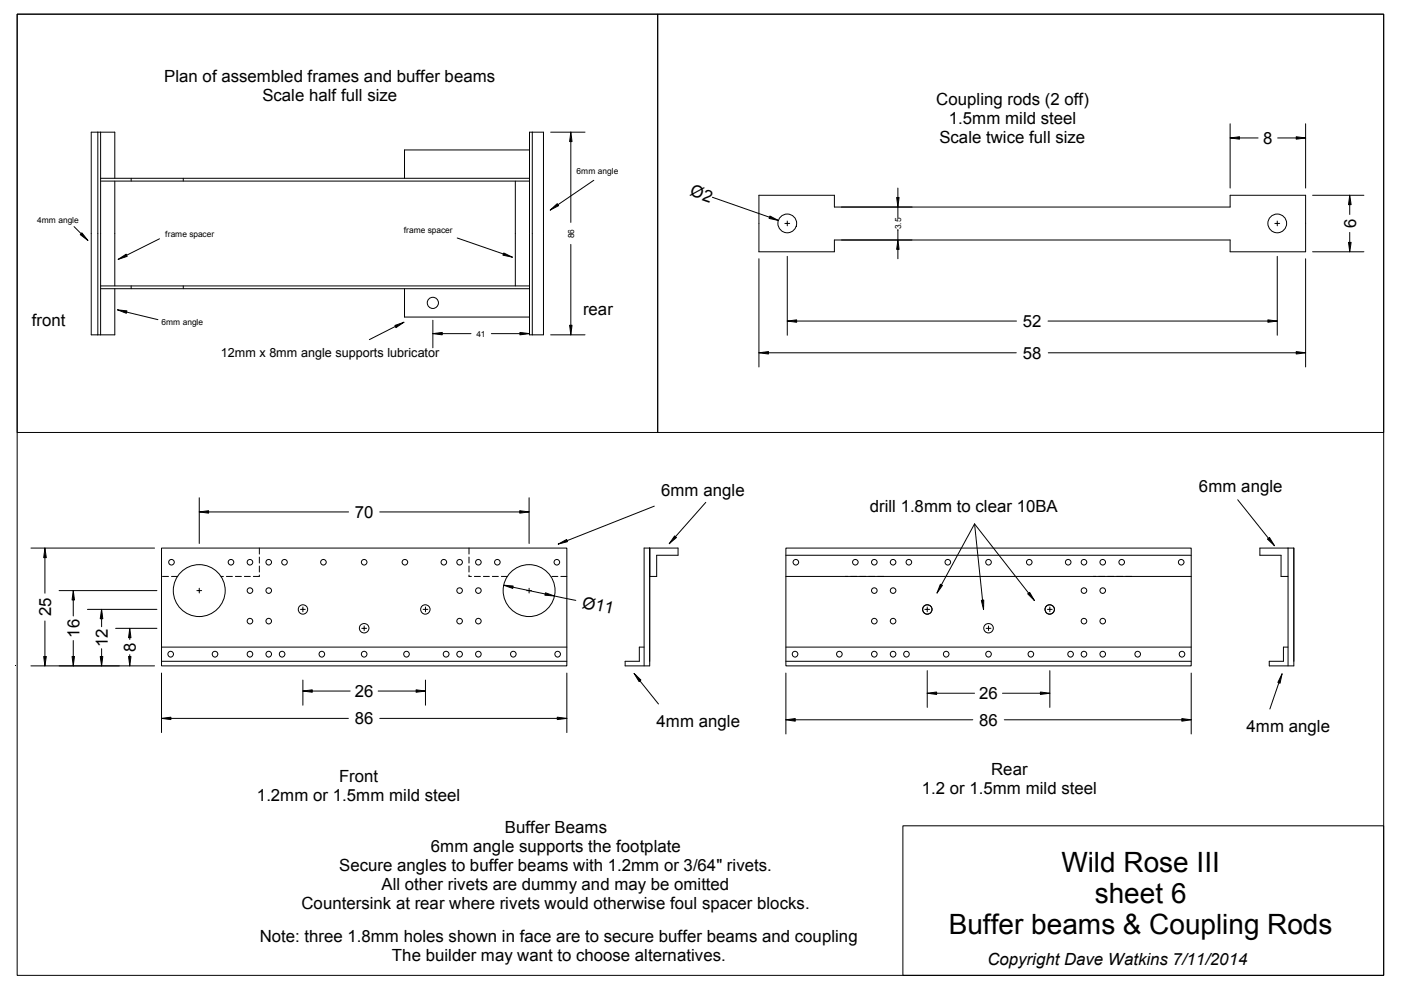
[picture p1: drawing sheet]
<svg xmlns="http://www.w3.org/2000/svg" width="297mm" height="210mm" viewBox="0 0 297 210" stroke-linecap="round" stroke-linejoin="round" font-family="sans-serif">
<g fill="none" stroke="#000" stroke-width=".21">
<path d="M3.6 3h289.8v203.8h-289.8zM3.6 3h135.8v88.7h-135.8zM139.4 3h154v88.7h-154zM20.7 28v43M21.3 28v43M21.3 38.4h91M21.3 37.8h91M24.3 37.8v-9.8h-5v43h5v-9.8M24.3 38.4v22.2M27.8 37.8v.6M38.9 37.8v.6M109.3 38.4v22.2"/>
<path d="M112.3 28h2.9v43h-2.9zM112.3 31.8h-26.5v6M112.9 28v43M116.8 28h7.2M121 28l.3 2h-.5zM121 30v17.2M125.9 38.2l-7.6 5.2M190.4 39.9v2M260.8 29.3l2-.3v.5zM260.8 26.2v13.7M262.8 29.3h3.9M270.9 29.3h3.9"/>
<path d="M274.8 29l2 .3-2 .2zM276.8 26.2v13.7M15.7 48l1.5 1.5M17.4 49.4l1.2 1.6-1.6-1.3zM25.1 55l1.7-1.1 .2 .5zM33.8 50.6l-6.9 3.5M96.9 50.5l9.8 3.3M106.8 53.6l1.8 .9-2-.4zM116.7 44.5l1.4-1.3 .3 .4zM121 51.8v17.2M151 41.8l12.1 4.3M160.9 41.4h16v2.5h83.9v-2.5h16v12h-16v-2.5h-83.9v2.5h-16z"/>
<path d="M160.9 54.9v22.9M163.2 45.8l1.8 .9-1.9-.4zM166.4 47.4h1M166.9 46.9v1M166.9 54.4v16.7M190.1 41.9h.5l-.2 2zM190.4 50.9l.2 2h-.5zM190.4 43.9v2.2M190.4 48.6v2.3M190.4 52.9v2M270.3 47.4h1M270.8 46.9v1"/>
<path d="M270.8 54.4v16.7M276.8 54.9v22.9M278.3 41.4h10.9M278.3 53.4h10.9M285.9 51.4h.6l-.3 2zM286.2 41.4l.3 2h-.6zM286.2 43.4v2.1M286.2 49.3v2.1M21.3 60.6h91M21.3 61.2h91M24.9 65.7l2 .2-.1 .5zM26.8 66.2l6.7 1.6"/>
<path d="M27.8 60.6v.6M38.9 60.6v.6M83.7 69l1.9-.7-1.7 1.2zM83.8 69.2l-5.5 2.8M85.8 61.2v6h26.5M91.8 70.7l2-.2v.5zM91.8 67.9v5.8M93.8 70.7h6.1M104.2 70.7h6M110.2 70.5l2.1 .2-2.1 .3zM116.8 71h7.2M120.8 69h.5l-.3 2z"/>
<path d="M160.9 74.8l2-.3v.6zM162.9 74.8h52.6M166.9 68.1l2-.3v.5zM168.9 68.1h46.6M222.2 68.1h46.6M222.2 74.8h52.6M268.8 67.8l2 .3-2 .2zM274.8 74.5l2 .3-2 .3zM6.6 116.2h26.2M9.5 116.2l.3 2h-.5zM9.5 118.2v7.6M34.2 116.2h86v25h-86z"/>
<path d="M42.2 108.5l2-.2v.5zM42.2 105.5v9.7M44.2 108.5h29.7M55 116.2v1.3M55 118.1v1.3M80.5 108.5h29.7M99.4 116.2v1.3M99.4 118.1v1.3M110.2 108.3l2 .2-2 .3zM112.2 105.5v9.7M118.4 115.4l1.7-1 .2 .5zM137.7 116.2v25h-5.2v-1h3v-3h1.1"/>
<path d="M138.7 107.3l-18.5 7.3M143 113.6l.4 .4-1.5 1.3zM149.6 106.5l-6.4 7.3M166.6 116.2h86v25h-86zM166.6 117.7h86M206.6 111.1l-7 12.9M206.6 111.1l1.7 16.2M206.6 111.1l11.5 14.7M262.4 106l6.5 8.1M268.7 114.3l.5-.3 1 1.7zM273.1 116.2v25M9.3 139.2h.5l-.3 2z"/>
<path d="M9.5 131.7v7.5M12.5 125.2h20.8M15.3 139.2h.5l-.3 2zM15.5 125.2l.3 2h-.5zM15.5 127.2v3.4M15.5 135.8v3.4M18.5 129.2h14.8M21.2 139.2h.6l-.3 2zM21.5 129.2l.3 2h-.6zM21.5 131.2v1.7M21.5 137.5v1.7M24.5 133.2h8.8"/>
<path d="M27.3 139.2h.5l-.3 2zM27.5 133.2l.3 2h-.5zM27.5 135.2v.4M27.5 138.8v.4M34.2 137.2h86M34.5 122.2h1.2M36.4 122.2h1.2M41.7 125.2h1.1M42.2 124.7v1M46.9 122.2h.5M48 122.2h1.3M49.9 122.2h1.3"/>
<path d="M51.8 122.2h1.3M55 121.9v.3h-1.3M55 120v1.3M63.7 129.2h1M64.2 128.7v1M76.7 133.2h1M77.2 132.7v1M89.7 129.2h1M90.2 128.7v1M99.4 121.9v.3h.5M99.4 120v1.3M100.6 122.2h1.3"/>
<path d="M102.5 122.2h1.3M104.4 122.2h1.3M106.3 122.2h1.3M106.8 124.1l2 .1-.1 .6zM108.8 124.5l6.8 1.4M111.7 125.2h1M112.2 124.7v1M115.7 125.7l1.9 .7-2.1-.2zM117 122.2h1.3M117.6 126.4l4.5 .9M118.9 122.2h1.3M137.7 122.2h1.5v-4.5h4.6v-1.5h-7.2v25"/>
<path d="M166.6 137.2h86M166.6 122.2h86M196.1 129.2h1M196.6 128.7v1M199.4 123.9l.4 .2-1.1 1.6zM208.1 127.3l.5-.1-.1 2zM209.1 133.2h1M209.6 132.7v1M217.9 125.9l.4-.3 1 1.7zM222.1 129.2h1M222.6 128.7v1M273.1 122.2h-1.5v-4.5h-4.5v-1.5h7.2v25h-5.2v-1h3v-3h1"/>
<path d="M6.6 141.2h26.2M34.2 152.3l2-.2v.5zM34.2 140.2h86M34.2 142.7v12.6M36.2 152.3h37.7M64.2 146.5l2-.2v.5zM64.2 144.2v5.3M66.2 146.5h8M80.2 146.5h8M80.5 152.3h37.6M88.2 146.3l2 .2-2 .3zM90.2 144.2v5.3"/>
<path d="M118.1 152.1l2.1 .2-2.1 .3zM120.2 142.7v12.6M134.4 142.8l1.5 1.4-.4 .3zM135.7 144.4l3.9 4.9M166.6 152.6l2-.2v.5zM166.6 140.2h86M166.6 142.7v12.9M168.6 152.6h37.6M196.6 147l2-.3v.5zM196.6 142.2v7.8M198.6 147h8M212.6 147h8"/>
<path d="M212.9 152.6h37.7M220.6 146.7l2 .3-2 .2zM222.6 142.2v7.8M250.6 152.4l2 .2-2 .3zM252.6 142.7v12.9M271.1 144.8l-1.9 5.5M271.8 142.9l-.4 2-.5-.2zM191.4 175.1h102v31.7h-102z"/>
<circle cx="166.9" cy="47.4" r="1.99"/>
<circle cx="270.8" cy="47.4" r="1.99"/>
<circle cx="91.8" cy="64.2" r="1.19"/>
<circle cx="36.4" cy="119.2" r=".59"/>
<circle cx="49" cy="119.2" r=".59"/>
<circle cx="53" cy="119.2" r=".59"/>
<circle cx="57" cy="119.2" r=".59"/>
<circle cx="60.3" cy="119.2" r=".59"/>
<circle cx="68.6" cy="119.2" r=".59"/>
<circle cx="77.2" cy="119.2" r=".59"/>
<circle cx="85.8" cy="119.2" r=".59"/>
<circle cx="94.1" cy="119.2" r=".59"/>
<circle cx="97.4" cy="119.2" r=".59"/>
<circle cx="101.4" cy="119.2" r=".59"/>
<circle cx="105.4" cy="119.2" r=".59"/>
<circle cx="118.1" cy="119.2" r=".59"/>
<circle cx="168.7" cy="119.2" r=".59"/>
<circle cx="181.4" cy="119.2" r=".59"/>
<circle cx="185.4" cy="119.2" r=".59"/>
<circle cx="189.4" cy="119.2" r=".59"/>
<circle cx="192.7" cy="119.2" r=".59"/>
<circle cx="201" cy="119.2" r=".59"/>
<circle cx="209.6" cy="119.2" r=".59"/>
<circle cx="218.2" cy="119.2" r=".59"/>
<circle cx="226.5" cy="119.2" r=".59"/>
<circle cx="229.8" cy="119.2" r=".59"/>
<circle cx="233.8" cy="119.2" r=".59"/>
<circle cx="237.8" cy="119.2" r=".59"/>
<circle cx="250.4" cy="119.2" r=".59"/>
<circle cx="36.2" cy="138.7" r=".6"/>
<circle cx="42.2" cy="125.2" r="5.5"/>
<circle cx="45.6" cy="138.7" r=".6"/>
<circle cx="53" cy="138.7" r=".6"/>
<circle cx="53" cy="131.7" r=".59"/>
<circle cx="53" cy="125.2" r=".59"/>
<circle cx="57" cy="138.7" r=".6"/>
<circle cx="57" cy="131.7" r=".59"/>
<circle cx="57" cy="125.2" r=".59"/>
<circle cx="59.8" cy="138.7" r=".6"/>
<circle cx="64.2" cy="129.2" r="1"/>
<circle cx="68.2" cy="138.7" r=".6"/>
<circle cx="77.2" cy="138.7" r=".6"/>
<circle cx="77.2" cy="133.2" r="1.01"/>
<circle cx="86.2" cy="138.7" r=".6"/>
<circle cx="90.2" cy="129.2" r="1"/>
<circle cx="94.6" cy="138.7" r=".62"/>
<circle cx="97.4" cy="138.7" r=".6"/>
<circle cx="97.4" cy="131.7" r=".59"/>
<circle cx="97.4" cy="125.2" r=".59"/>
<circle cx="101.4" cy="138.7" r=".6"/>
<circle cx="101.4" cy="131.7" r=".59"/>
<circle cx="101.4" cy="125.2" r=".59"/>
<circle cx="108.8" cy="138.7" r=".6"/>
<circle cx="112.2" cy="125.2" r="5.5"/>
<circle cx="118.2" cy="138.7" r=".6"/>
<circle cx="168.6" cy="138.7" r=".6"/>
<circle cx="178" cy="138.7" r=".6"/>
<circle cx="185.4" cy="138.7" r=".6"/>
<circle cx="185.4" cy="131.7" r=".59"/>
<circle cx="185.4" cy="125.2" r=".59"/>
<circle cx="189.3" cy="138.7" r=".6"/>
<circle cx="189.4" cy="131.7" r=".59"/>
<circle cx="189.4" cy="125.2" r=".59"/>
<circle cx="192.2" cy="138.7" r=".6"/>
<circle cx="196.6" cy="129.2" r="1"/>
<circle cx="200.6" cy="138.7" r=".6"/>
<circle cx="209.6" cy="138.7" r=".6"/>
<circle cx="209.6" cy="133.2" r="1.01"/>
<circle cx="218.6" cy="138.7" r=".6"/>
<circle cx="222.6" cy="129.2" r="1"/>
<circle cx="227" cy="138.7" r=".6"/>
<circle cx="229.8" cy="138.7" r=".6"/>
<circle cx="229.8" cy="131.7" r=".59"/>
<circle cx="229.8" cy="125.2" r=".59"/>
<circle cx="233.8" cy="138.7" r=".6"/>
<circle cx="233.8" cy="131.7" r=".59"/>
<circle cx="233.8" cy="125.2" r=".59"/>
<circle cx="241.2" cy="138.7" r=".6"/>
<circle cx="250.6" cy="138.7" r=".6"/>
</g>
<g fill="#000">
<path d="M121 28l.3 2h-.5l.2-2v2z" fill-rule="evenodd"/>
<path d="M260.8 29.3l2-.3v.5l-2-.2h2z" fill-rule="evenodd"/>
<path d="M274.8 29l2 .3h-2h2l-2 .2z" fill-rule="evenodd"/>
<path d="M17.4 49.4l1.2 1.6-1.4-1.5 1.4 1.5-1.6-1.3z" fill-rule="evenodd"/>
<path d="M25.1 55l1.7-1.1 .2 .5-1.9 .6 1.8-.9z" fill-rule="evenodd"/>
<path d="M106.8 53.6l1.8 .9-1.9-.7 1.9 .7-2-.4z" fill-rule="evenodd"/>
<path d="M116.7 44.5l1.4-1.3 .3 .4-1.7 .9 1.6-1.1z" fill-rule="evenodd"/>
<path d="M163.2 45.8l1.8 .9-1.9-.6 1.9 .6-1.9-.4z" fill-rule="evenodd"/>
<path d="M190.4 50.9l.2 2h-.5l.3-2v2z" fill-rule="evenodd"/>
<path d="M190.1 41.9h.5l-.2 2v-2v2z" fill-rule="evenodd"/>
<path d="M286.2 41.4l.3 2h-.6l.3-2v2z" fill-rule="evenodd"/>
<path d="M285.9 51.4h.6l-.3 2v-2v2z" fill-rule="evenodd"/>
<path d="M24.9 65.7l2 .2-.1 .5-1.9-.7 1.9 .5z" fill-rule="evenodd"/>
<path d="M83.7 69l1.9-.7-1.8 .9 1.8-.9-1.7 1.2z" fill-rule="evenodd"/>
<path d="M91.8 70.7l2-.2v.5l-2-.3h2z" fill-rule="evenodd"/>
<path d="M110.2 70.5l2.1 .2h-2.1h2.1l-2.1 .3z" fill-rule="evenodd"/>
<path d="M120.8 69h.5l-.3 2v-2v2z" fill-rule="evenodd"/>
<path d="M160.9 74.8l2-.3v.6l-2-.3h2z" fill-rule="evenodd"/>
<path d="M166.9 68.1l2-.3v.5l-2-.2h2z" fill-rule="evenodd"/>
<path d="M268.8 67.8l2 .3h-2h2l-2 .2z" fill-rule="evenodd"/>
<path d="M274.8 74.5l2 .3h-2h2l-2 .3z" fill-rule="evenodd"/>
<path d="M9.5 116.2l.3 2h-.5l.2-2v2z" fill-rule="evenodd"/>
<path d="M42.2 108.5l2-.2v.5l-2-.3h2z" fill-rule="evenodd"/>
<path d="M110.2 108.3l2 .2h-2h2l-2 .3z" fill-rule="evenodd"/>
<path d="M118.4 115.4l1.7-1 .2 .5-1.9 .5 1.8-.8z" fill-rule="evenodd"/>
<path d="M143 113.6l.4 .4-1.5 1.3 1.3-1.5-1.3 1.5z" fill-rule="evenodd"/>
<path d="M268.7 114.3l.5-.3 1 1.7-1.3-1.6 1.3 1.6z" fill-rule="evenodd"/>
<path d="M9.3 139.2h.5l-.3 2v-2v2z" fill-rule="evenodd"/>
<path d="M15.3 139.2h.5l-.3 2v-2v2z" fill-rule="evenodd"/>
<path d="M15.5 125.2l.3 2h-.5l.2-2v2z" fill-rule="evenodd"/>
<path d="M21.2 139.2h.6l-.3 2v-2v2z" fill-rule="evenodd"/>
<path d="M21.5 129.2l.3 2h-.6l.3-2v2z" fill-rule="evenodd"/>
<path d="M27.3 139.2h.5l-.3 2v-2v2z" fill-rule="evenodd"/>
<path d="M27.5 133.2l.3 2h-.5l.2-2v2z" fill-rule="evenodd"/>
<path d="M106.8 124.1l2 .1-.1 .6-1.9-.7 2 .4z" fill-rule="evenodd"/>
<path d="M115.7 125.7l1.9 .7-2-.5 2 .5-2.1-.2z" fill-rule="evenodd"/>
<path d="M199.4 123.9l.4 .2-1.1 1.6 .9-1.7-.9 1.7z" fill-rule="evenodd"/>
<path d="M208.1 127.3l.5-.1-.1 2-.2-1.9 .2 1.9z" fill-rule="evenodd"/>
<path d="M217.9 125.9l.4-.3 1 1.7-1.2-1.5 1.2 1.5z" fill-rule="evenodd"/>
<path d="M34.2 152.3l2-.2v.5l-2-.3h2z" fill-rule="evenodd"/>
<path d="M64.2 146.5l2-.2v.5l-2-.3h2z" fill-rule="evenodd"/>
<path d="M88.2 146.3l2 .2h-2h2l-2 .3z" fill-rule="evenodd"/>
<path d="M118.1 152.1l2.1 .2h-2.1h2.1l-2.1 .3z" fill-rule="evenodd"/>
<path d="M134.4 142.8l1.5 1.4-.4 .3-1.1-1.7 1.3 1.6z" fill-rule="evenodd"/>
<path d="M166.6 152.6l2-.2v.5l-2-.3h2z" fill-rule="evenodd"/>
<path d="M196.6 147l2-.3v.5l-2-.2h2z" fill-rule="evenodd"/>
<path d="M220.6 146.7l2 .3h-2h2l-2 .2z" fill-rule="evenodd"/>
<path d="M250.6 152.4l2 .2h-2h2l-2 .3z" fill-rule="evenodd"/>
<path d="M271.8 142.9l-.4 2-.5-.2 .9-1.8-.7 1.9z" fill-rule="evenodd"/>
</g>
<g font-size="5.9">
<text x="225" y="184.8">Wild Rose III</text>
<text x="232.1" y="191.4">sheet 6</text>
<text x="201.2" y="198">Buffer beams &amp; Coupling Rods</text>
</g>
<g font-size="3.6">
<text x="34.8" y="17.4">Plan of assembled frames and buffer beams</text>
<text x="55.6" y="21.5">Scale half full size</text>
<text x="198.5" y="22.4">Coupling rods (2 off)</text>
<text x="201.2" y="26.3">1.5mm mild steel</text>
<text x="199.2" y="30.3">Scale twice full size</text>
<text x="267.8" y="30.5">8</text>
<text x="146.1" y="41.4" transform="rotate(19 146.1 41.4)">Ø2</text>
<text x="287.5" y="48.4" transform="rotate(-90 287.5 48.4)">6</text>
<text x="6.7" y="69">front</text>
<text x="123.6" y="66.8">rear</text>
<text x="216.9" y="69.3">52</text>
<text x="216.9" y="76">58</text>
<text x="140.2" y="105.2">6mm angle</text>
<text x="254.2" y="104.3">6mm angle</text>
<text x="75.2" y="109.8">70</text>
<text x="184.4" y="108.6">drill 1.8mm to clear 10BA</text>
<text x="10.9" y="130.7" transform="rotate(-90 10.9 130.7)">25</text>
<text x="123.3" y="128.8" transform="rotate(12 123.3 128.8)">Ø11</text>
<text x="16.8" y="135.2" transform="rotate(-90 16.8 135.2)">16</text>
<text x="22.9" y="137.2" transform="rotate(-90 22.9 137.2)">12</text>
<text x="28.8" y="138.2" transform="rotate(-90 28.8 138.2)">8</text>
<text x="75.2" y="147.7">26</text>
<text x="207.6" y="148.2">26</text>
<text x="75.2" y="153.5">86</text>
<text x="139.2" y="154.1">4mm angle</text>
<text x="207.6" y="153.8">86</text>
<text x="264.3" y="155.2">4mm angle</text>
<text x="71.9" y="165.9">Front</text>
<text x="210.1" y="164.4">Rear</text>
<text x="54.5" y="169.9">1.2mm or 1.5mm mild steel</text>
<text x="195.4" y="168.4">1.2 or 1.5mm mild steel</text>
<text x="107.1" y="176.7">Buffer Beams</text>
<text x="71.9" y="184.7">Secure angles to buffer beams with 1.2mm or 3/64&quot; rivets.</text>
<text x="91.4" y="180.6">6mm angle supports the footplate</text>
<text x="80.9" y="188.6">All other rivets are dummy and may be omitted</text>
<text x="63.9" y="192.7">Countersink at rear where rivets would otherwise foul spacer blocks.</text>
<text x="55.1" y="199.7">Note: three 1.8mm holes shown in face are to secure buffer beams and coupling</text>
<text x="83.1" y="203.7">The builder may want to choose alternatives.</text>
<text x="209.3" y="204.6">Copyright Dave Watkins 7/11/2014</text>
</g>
<text font-size="2.7" x="46.8" y="75.7">12mm x 8mm angle supports lubricator</text>
<g font-size="1.8">
<text x="122.3" y="36.9">6mm angle</text>
<text x="7.9" y="47.2">4mm angle</text>
<text x="35" y="50.3">frame spacer</text>
<text x="85.6" y="49.3">frame spacer</text>
<text x="121.7" y="50.5" transform="rotate(-90 121.7 50.5)">86</text>
<text x="191" y="48.6" transform="rotate(-90 191 48.6)">3.5</text>
<text x="34.2" y="68.9">6mm angle</text>
<text x="101" y="71.4">41</text>
</g>
</svg>
